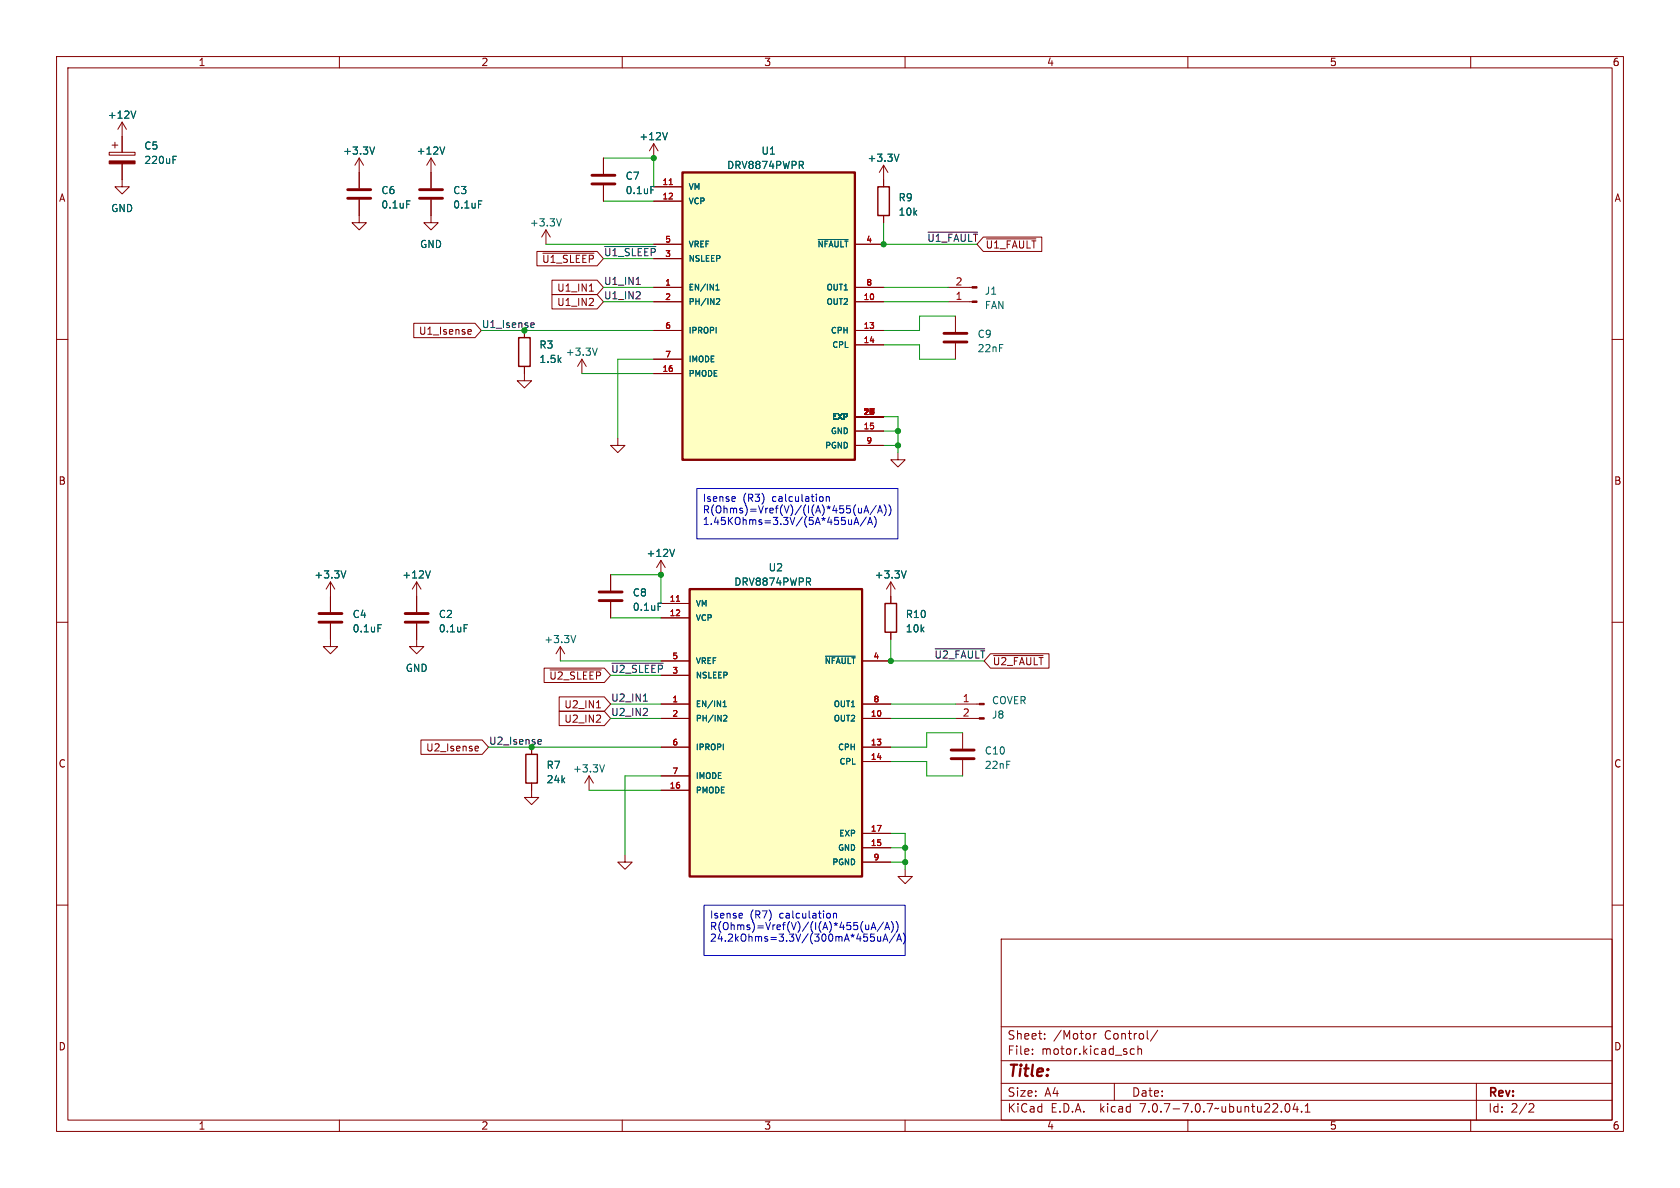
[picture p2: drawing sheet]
<svg xmlns="http://www.w3.org/2000/svg" width="297mm" height="210mm" viewBox="0 0 297 210" stroke-linecap="round" stroke-linejoin="round" font-family="sans-serif">
<g fill="none" stroke="#840000" stroke-width=".18">
<path d="M10 10h277v190h-277zM12 12h273v186h-273zM60 10v2M110 10v2M160 10v2M210 10v2M260 10v2M19.3 26.9h4.6v.5h-4.6zM19.8 25.7h1M20.3 25.1v1.1M21.6 29v4h1.3l-1.3 1.3-1.3-1.3h1.3M21.6 21.6l-.8 1.3"/>
<path d="M21.6 21.6v5.3M21.6 21.6l.8 1.3M63.5 35.3v4.1h1.3l-1.3 1.2-1.3-1.2h1.3M63.5 27.9v5.4M63.5 27.9l-.8 1.3M63.5 27.9l.8 1.3M76.2 35.3v4.1h1.3l-1.3 1.2-1.3-1.2h1.3M76.2 27.9v5.4M76.2 27.9l-.8 1.3M76.2 27.9l.8 1.3M106.7 27.9v2.8M106.7 32.8v2.8"/>
<path d="M115.6 25.4l-.8 1.3M115.6 25.4v2.5M115.6 25.4l.7 1.3M115.6 33h5M115.6 35.6h5M156.2 29.2v3.8M156.2 38.1v1.3M156.2 29.2l-.8 1.3M156.2 29.2l.8 1.3M10 60h2M73.1 57.1h10.9l1.1 1.3-1.1 1.3h-10.9zM82.9 58.2l.4 .1v.2l-.6 .2"/>
<path d="M83.3 59l-.4 .1M92.7 58.4v1.3M94.9 44.4h10.7l1.1 1.3-1.1 1.3h-10.7zM96 44.8h9M96.5 40.6l-.7 1.3M96.5 40.6v2.6M96.5 40.6l.8 1.3M97.6 49.5h8l1.1 1.3-1.1 1.3h-8zM97.6 52.1h8l1.1 1.2-1.1 1.3h-8zM104.2 51.5h.7M115.6 50.8h5M115.6 53.3h5"/>
<path d="M115.6 58.4h5M115.6 45.7h5M115.6 43.2h5M151.1 50.8h5.1M151.1 53.3h5.1M151.1 58.4h5.1M151.1 43.2h5.1M167.6 50.8h4.3M167.6 53.3h4.3M168.9 55.9v2.8M173.8 41.9h10.4v2.6h-10.4l-1.1-1.3zM174.4 42.2h8.7"/>
<path d="M285 60h2M92.7 64.8v2.5h1.3l-1.3 1.3-1.3-1.3h1.3M102.9 63.5l-.8 1.3M102.9 63.5v2.5M102.9 63.5l.7 1.3M109.2 77.5v1.2h1.3l-1.3 1.3-1.3-1.3h1.3M115.6 66h5M115.6 63.5h5M151.1 61h5.1M151.1 76.2h5.1M151.1 73.7h5.1M151.1 78.7h5.1"/>
<path d="M168.9 60.7v2.8M116.8 99.1l-.7 1.2M116.8 99.1v2.5M116.8 99.1l.8 1.2M158.7 80v1.3h1.3l-1.3 1.3-1.2-1.3h1.2M10 110h2M58.4 110.2v4.1h1.3l-1.3 1.3-1.3-1.3h1.3M58.4 102.9v5.3M58.4 102.9l-.7 1.2M58.4 102.9l.8 1.2M73.7 110.2v4.1h1.2l-1.2 1.3-1.3-1.3h1.3M73.7 102.9v5.3"/>
<path d="M73.7 102.9l-.8 1.2M73.7 102.9l.7 1.2M96.2 118.1h10.6l1.1 1.3-1.1 1.3h-10.6zM97.2 118.4h9.1M99.1 114.3l-.8 1.3M99.1 114.3v2.5M99.1 114.3l.7 1.3M107.9 101.6v2.8M107.9 106.4v2.8M116.8 106.7h5.1M116.8 109.2h5.1M116.8 119.4h5.1"/>
<path d="M116.8 116.8h5.1M152.4 116.8h5.1M157.5 102.9l-.8 1.2M157.5 102.9v3.8M157.5 111.8v1.2M157.5 102.9l.7 1.2M175.1 115.6h10.3v2.5h-10.3l-1.1-1.3zM175.6 115.9h8.8M285 110h2M74.4 130.8h10.8l1.2 1.3-1.2 1.3h-10.8zM84.2 131.9l.3 .1 .1 .2-.6 .1M84.5 132.7l-.3 .1"/>
<path d="M94 138.4v2.6h1.2l-1.2 1.2-1.3-1.2h1.3M94 132.1v1.3M98.9 123.2h7.9l1.1 1.3-1.1 1.2h-7.9zM98.9 125.7h7.9l1.1 1.3-1.1 1.3h-7.9zM104.1 137.2l-.7 1.2M104.1 137.2v2.5M104.1 137.2l.8 1.2M105.5 125.1h.7M116.8 127h5.1M116.8 124.5h5.1M116.8 132.1h5.1M116.8 139.7h5.1"/>
<path d="M116.8 137.2h5.1M152.4 127h5.1M152.4 124.5h5.1M152.4 132.1h5.1M152.4 134.6h5.1M168.9 127h4.2M168.9 124.5h4.2M170.2 129.5v2.8M170.2 134.4v2.8M10 160h2M110.5 151.1v1.3h1.3l-1.3 1.3-1.3-1.3h1.3M152.4 149.9h5.1"/>
<path d="M152.4 147.3h5.1M152.4 152.4h5.1M160 153.7v1.2h1.3l-1.3 1.3-1.3-1.3h1.3M285 160h2M177 166h108v32h-108zM60 198v2M110 198v2M160 198v2M177 194.5h108M177 191.5h108M177 187.5h108M177 181.5h108"/>
<path d="M182.5 186.3v.1M182.5 185.5v.1M184.7 183.6v.1M184.7 182.8v.1M193.4 182.7v1M193.8 182.7l-.3 .1-.1 .2M197 191.5v3M199.9 186.3l.2 .1 .4-.1M200.5 185.5l-.4-.1-.2 .1M201.2 185.5l.2-.1 .3 .1 .1 .9M201.2 184.9v1.5M204.7 182.1l-1.3 2"/>
<path d="M210 198v2M227.3 195.2l.2-.1a.81 .81 0 0 1 .6 .6 .81 .81 0 0 1-.3 .8l-.1 .1a.81 .81 0 0 1-.4-1.4zM229 195l-.4 1.1h.9M229.3 195.6v1M230.1 196.5v.1M230.7 196.6h.9M230.7 195.5l.5-.4v1.5M260 198v2M261 191.5v6.5M270.5 195.1l.5 .1 .2 .3-1 1.1h1"/>
</g>
<g fill="none" stroke="#006464" stroke-width=".18">
<path d="M24 19.6l-.4 1.3M30.6 28.2h.4M30.6 27.6h.6M66.2 26l-.4 1.2M71.9 35.5h.6M78.6 26l-.4 1.2M84.6 35.5h.6M99.2 38.7l-.4 1.2M115.1 33h.6M118 23.4l-.4 1.3M141.6 29.2l.4 .6M141.9 28.6l.1 .2-.1 .3"/>
<path d="M158.9 27.2l-.4 1.3M126.6 51.3h.5M126.6 50.5l.2-.3v1.1M126.7 52.9l.3-.1 .2 .3-.6 .7h.6M144.6 42.3h5.3M105.6 61.5l-.4 1.3M119.3 97.1l-.5 1.3M61.1 100.9l-.4 1.3M66.8 110.4h.6M76.1 100.9l-.4 1.3M82.1 110.4h.6M101.8 112.3l-.4 1.3"/>
<path d="M116.3 106.6h.7M142.9 102.8l.4 .6M143.2 102.2l.1 .2-.1 .4M145.9 116h5.3M160.2 100.9l-.4 1.3M106.9 135.2l-.5 1.3M127.8 124.9h.6M127.8 124.2l.3-.3v1M127.9 126.5l.4-.1 .2 .3-.6 .8h.6"/>
</g>
<g fill="none" stroke="#840000" stroke-width=".51">
<path d="M61.5 35.1h4M61.5 33.5h4M74.2 35.1h4M74.2 33.5h4M104.6 32.5h4.1M104.6 31h4.1M166.9 58.9h4M166.9 60.5h4M56.4 110h4.1M56.4 108.5h4.1M71.6 110h4.1M71.6 108.5h4.1"/>
<path d="M105.9 106.2h4.1M105.9 104.6h4.1M168.1 134.1h4.1M168.1 132.6h4.1"/>
</g>
<g fill="#840000" stroke="#840000" stroke-width=".18">
<path d="M173.1 126.9h.9v.2h-.9z"/>
<path d="M173.1 124.3h.9v.3h-.9z"/>
<path d="M19.3 28.4h4.6v.6h-4.6z"/>
<path d="M171.9 50.7h.8v.2h-.8z"/>
<path d="M171.9 53.2h.8v.3h-.8z"/>
</g>
<path d="M155.2 33h2v5.1h-2zM91.7 59.7h2v5.1h-2zM156.5 106.7h2v5.1h-2zM93 133.4h2v5h-2z" fill="none" stroke="#840000" stroke-width=".25"/>
<g fill="#ffffc2" stroke="#ffffc2" stroke-width=".18">
<path d="M120.6 30.5h30.5v50.8h-30.5z"/>
<path d="M121.9 104.1h30.5v50.8h-30.5z"/>
</g>
<path d="M120.6 30.5h30.5v50.8h-30.5zM121.9 104.1h30.5v50.8h-30.5z" fill="none" stroke="#840000" stroke-width=".41"/>
<path d="M118.3 32.6h.6M119.6 106.3h.6" fill="none" stroke="#a90000" stroke-width=".18"/>
<path d="M94 57.1h.4v.3l-.6 .1M94.4 57.8l-.4 .1M106.9 43.6h9.1M112.5 50.3h.7M164.1 41h8.7M108.2 117.2h9M165.3 114.7h8.8M95.3 130.7l.4 .1v.2l-.6 .1M95.7 131.5l-.4 .1M113.7 123.9h.8" fill="none" stroke="#0f0f0f" stroke-width=".18"/>
<g fill="none" stroke="#0000c2" stroke-width=".18">
<path d="M123.2 86.4h35.5v8.9h-35.5zM129.8 87.8l.2 .3-.6 .1M129.9 88.6h-.1M145.5 87.9v.6M146.1 87.8v.8M146.1 87.9l.2-.1h.3v.8M150 91.9l.1 .8h.3l.1-.1M150.5 91.9v.8M151 92.7l.4-1.2 .4 1.2M151.1 92.4h.6M151.8 89.8v.8l.3 .1 .2-.1M152.3 89.8v.9"/>
<path d="M152.7 90.7l.5-1.3 .4 1.3M152.8 90.3h.7M153.2 91.4l-1.1 1.6M153.4 92.7l.4-1.2 .4 1.2M153.5 92.4h.6M154.5 91.3a1.46 1.46 0 0 1 0 1.9M154.9 89.3l-1.1 1.7M155.1 90.7l.5-1.3 .4 1.3M155.3 90.3h.6M156.3 89.2a1.46 1.46 0 0 1 0 2M157.1 89.2a1.46 1.46 0 0 1 0 2M124.5 160h35.5v8.9h-35.5z"/>
<path d="M131.1 161.4l.2 .4-.6 .1M131.2 162.2l-.1 .1M146.7 161.6v.6M147.3 161.4v.9M147.3 161.6l.2-.2 .3 .1 .1 .8M153 163.5l.1 .8h.3l.2-.1M153.6 163.5v.8M153.9 165.1h.6M154 164.3l.4-1.2 .4 1.2M154.1 164h.6M154.4 165.6l.2 .2v.3l-.2 .3M155.1 165.5l.1 .8 .3 .1 .2-.1"/>
<path d="M155.7 165.5v.9M156.1 166.4l.4-1.3 .5 1.3M156.2 163l-1.1 1.6M156.2 166h.6M156.4 164.3l.4-1.2 .5 1.2M156.5 164h.6M157.6 162.9a1.46 1.46 0 0 1 0 1.9M158.3 165.1l-1.1 1.6M158.4 162.9a1.46 1.46 0 0 1 0 1.9M158.5 166.4l.5-1.3 .4 1.3M158.7 166h.6M159.7 164.9a1.46 1.46 0 0 1 0 2"/>
</g>
<g fill="none" stroke="#009600" stroke-width=".18">
<path d="M106.7 35.6h8.9M106.7 27.9h8.9v5.1M156.2 39.4v3.8h16.5M85.1 58.4h30.5M96.5 43.2h19.1M106.7 45.7h8.9M106.7 50.8h8.9M106.7 53.3h8.9M156.2 50.8h11.4M156.2 53.3h11.4M168.9 55.9h-6.3v2.5h-6.4M102.9 66h12.7"/>
<path d="M115.6 63.5h-6.4v14M156.2 61h6.4v2.5h6.3M156.2 76.2h2.5M156.2 73.7h2.5v6.3M156.2 78.7h2.5M99.1 116.8h17.7M107.9 119.4h8.9M107.9 101.6h8.9v5.1M107.9 109.2h8.9M157.5 113v3.8h16.5M86.4 132.1h30.4M104.1 139.7h12.7"/>
<path d="M107.9 127h8.9M107.9 124.5h8.9M116.8 137.2h-6.3v13.9M157.5 134.6h6.3v2.6h6.4M157.5 127h11.4M157.5 124.5h11.4M170.2 129.5h-6.4v2.6h-6.3M157.5 152.4h2.5M157.5 147.3h2.5v6.4M157.5 149.9h2.5"/>
</g>
<g fill="#009600" stroke="#009600" stroke-width=".18">
<circle cx="158.7" cy="76.2" r=".46"/>
<circle cx="158.7" cy="78.7" r=".46"/>
<circle cx="156.2" cy="43.2" r=".46"/>
<circle cx="160" cy="149.9" r=".46"/>
<circle cx="160" cy="152.4" r=".46"/>
<circle cx="157.5" cy="116.8" r=".46"/>
<circle cx="115.6" cy="27.9" r=".46"/>
<circle cx="116.8" cy="101.6" r=".46"/>
</g>
<text font-size="2.8" fill="#840000" x="178" y="190.9">Title:</text>
<g font-size="2.1" fill="#840000">
<text x="178" y="184">Sheet:</text>
<text x="186.2" y="184">/Motor</text>
<text x="195.3" y="184">Control/</text>
<text x="178" y="186.7">File:</text>
<text x="184.1" y="186.7">motor.kicad_sch</text>
<text x="178" y="196.9">KiCad</text>
<text x="178" y="194.1">Size:</text>
<text x="184.7" y="194.1">A4</text>
<text x="185.7" y="196.9">E.D.A.</text>
<text x="194.6" y="196.9">kicad</text>
<text x="200" y="194.1">Date:</text>
<text x="201.8" y="196.9">7.0.7-7.0.7~ubuntu22.04.1</text>
<text x="263" y="194.3">Rev:</text>
<text x="263" y="196.9">Id:</text>
<text x="267.1" y="196.9">2/2</text>
</g>
<g font-size="1.8" fill="#840000">
<text x="35" y="11.9">1</text>
<text x="85" y="11.9">2</text>
<text x="135" y="11.9">3</text>
<text x="185" y="11.9">4</text>
<text x="235" y="11.9">5</text>
<text x="285" y="11.9">6</text>
<text x="10.3" y="35.9">A</text>
<text x="285.3" y="35.9">A</text>
<text x="174.1" y="44.1">~{U1_FAULT}</text>
<text x="98.4" y="51.8">U1_IN1</text>
<text x="74" y="59.4">U1_Isense</text>
<text x="98.4" y="54.3">U1_IN2</text>
<text x="10.3" y="85.9">B</text>
<text x="285.3" y="85.9">B</text>
<text x="175.4" y="117.8">~{U2_FAULT}</text>
<text x="97" y="120.3">~{U2_SLEEP}</text>
<text x="99.7" y="125.4">U2_IN1</text>
<text x="99.7" y="128">U2_IN2</text>
<text x="10.3" y="135.9">C</text>
<text x="75.2" y="133">U2_Isense</text>
<text x="285.3" y="135.9">C</text>
<text x="10.3" y="185.9">D</text>
<text x="285.3" y="185.9">D</text>
<text x="35" y="199.9">1</text>
<text x="85" y="199.9">2</text>
<text x="135" y="199.9">3</text>
<text x="185" y="199.9">4</text>
<text x="235" y="199.9">5</text>
<text x="285" y="199.9">6</text>
</g>
<g font-size="1.8" fill="#006464">
<text x="18.9" y="21.2">+12V</text>
<text x="25.4" y="26.6">C5</text>
<text x="25.4" y="29.2">220uF</text>
<text x="60.6" y="27.5">+3.3V</text>
<text x="73.6" y="27.5">+12V</text>
<text x="112.9" y="25">+12V</text>
<text x="134.5" y="27.5">U1</text>
<text x="153.3" y="28.8">+3.3V</text>
<text x="67.3" y="34.5">C6</text>
<text x="80" y="34.5">C3</text>
<text x="110.5" y="32">C7</text>
<text x="110.5" y="34.5">0.1uF</text>
<text x="128.4" y="30.1">DRV8874PWPR</text>
<text x="158.8" y="35.8">R9</text>
<text x="19.6" y="37.7">GND</text>
<text x="67.3" y="37.1">0.1uF</text>
<text x="80" y="37.1">0.1uF</text>
<text x="93.6" y="40.2">+3.3V</text>
<text x="158.8" y="38.3">10k</text>
<text x="74.2" y="44">GND</text>
<text x="174" y="52.3">J1</text>
<text x="172.7" y="59.9">C9</text>
<text x="174" y="54.8">FAN</text>
<text x="95.3" y="61.8">R3</text>
<text x="95.3" y="64.4">1.5k</text>
<text x="99.9" y="63.1">+3.3V</text>
<text x="172.7" y="62.5">22nF</text>
<text x="114.2" y="98.7">+12V</text>
<text x="135.8" y="101.2">U2</text>
<text x="55.5" y="102.5">+3.3V</text>
<text x="71" y="102.5">+12V</text>
<text x="111.8" y="105.6">C8</text>
<text x="129.7" y="103.7">DRV8874PWPR</text>
<text x="154.5" y="102.5">+3.3V</text>
<text x="62.2" y="109.4">C4</text>
<text x="62.2" y="112">0.1uF</text>
<text x="77.5" y="109.4">C2</text>
<text x="77.5" y="112">0.1uF</text>
<text x="96.1" y="113.9">+3.3V</text>
<text x="111.8" y="108.2">0.1uF</text>
<text x="160" y="112">10k</text>
<text x="160" y="109.4">R10</text>
<text x="71.6" y="119">GND</text>
<text x="175.3" y="124.7">COVER</text>
<text x="175.3" y="127.2">J8</text>
<text x="96.5" y="136.1">R7</text>
<text x="101.2" y="136.8">+3.3V</text>
<text x="174" y="133.6">C10</text>
<text x="174" y="136.1">22nF</text>
<text x="96.5" y="138.7">24k</text>
</g>
<g font-size="1.8" fill="#0f0f0f">
<text x="95.7" y="46.7">~{U1_SLEEP}</text>
<text x="106.7" y="45.4">~{U1_SLEEP}</text>
<text x="163.8" y="42.8">~{U1_FAULT}</text>
<text x="106.7" y="50.5">U1_IN1</text>
<text x="106.7" y="53">U1_IN2</text>
<text x="107.9" y="119">~{U2_SLEEP}</text>
<text x="165.1" y="116.5">~{U2_FAULT}</text>
<text x="107.9" y="124.1">U2_IN1</text>
<text x="107.9" y="126.7">U2_IN2</text>
</g>
<g font-size="1.8" fill="#a90000">
<text x="168.8" y="53.1">1</text>
<text x="168.8" y="50.5">2</text>
<text x="170.1" y="124.2">1</text>
<text x="170.1" y="126.7">2</text>
</g>
<g font-size="1.8" fill="#009600">
<text x="85.1" y="58.1">U1_Isense</text>
<text x="86.4" y="131.7">U2_Isense</text>
</g>
<g font-size="1.8" fill="#0000c2">
<text x="124.1" y="89">Isense</text>
<text x="131.3" y="89">(R3)</text>
<text x="136.6" y="89">calculation</text>
<text x="124.1" y="91.1">R(Ohms)=Vref(V)/(I(A)*455(uA/A))</text>
<text x="124.1" y="93.1">1.45KOhms=3.3V/(5A*455uA/A)</text>
<text x="125.4" y="162.7">Isense</text>
<text x="125.4" y="164.7">R(Ohms)=Vref(V)/(I(A)*455(uA/A))</text>
<text x="125.4" y="166.8">24.2kOhms=3.3V/(300mA*455uA/A)</text>
<text x="132.6" y="162.7">(R7)</text>
<text x="137.9" y="162.7">calculation</text>
</g>
<g font-size="1.4" fill="#a90000">
<text x="117" y="32.8">11</text>
<text x="117" y="35.3">12</text>
<text x="117.5" y="45.5">3</text>
<text x="117.5" y="42.9">5</text>
<text x="153.1" y="42.9">4</text>
<text x="117.5" y="50.5">1</text>
<text x="117.5" y="53.1">2</text>
<text x="152.6" y="53.1">10</text>
<text x="153.1" y="50.5">8</text>
<text x="117.5" y="58.2">6</text>
<text x="152.6" y="58.2">13</text>
<text x="117" y="65.8">16</text>
<text x="117.5" y="63.2">7</text>
<text x="152.6" y="60.7">14</text>
<text x="152.6" y="75.9">15</text>
<text x="152.6" y="73.4">17</text>
<text x="153.4" y="73.4">1</text>
<text x="153.4" y="73.4">2</text>
<text x="153.1" y="78.5">9</text>
<text x="118.3" y="106.4">11</text>
<text x="118.3" y="109">12</text>
<text x="118.8" y="119.1">3</text>
<text x="118.8" y="116.6">5</text>
<text x="154.3" y="116.6">4</text>
<text x="118.8" y="124.2">1</text>
<text x="154.3" y="124.2">8</text>
<text x="118.8" y="126.7">2</text>
<text x="118.8" y="131.8">6</text>
<text x="153.8" y="126.7">10</text>
<text x="153.8" y="131.8">13</text>
<text x="118.8" y="136.9">7</text>
<text x="153.8" y="134.4">14</text>
<text x="118.3" y="139.4">16</text>
<text x="153.8" y="149.6">15</text>
<text x="153.8" y="147.1">17</text>
<text x="154.3" y="152.1">9</text>
</g>
<g font-size="1.4" fill="#006464">
<text x="121.7" y="33.8">VM</text>
<text x="121.7" y="36.3">VCP</text>
<text x="121.7" y="46.5">NSLEEP</text>
<text x="121.7" y="43.9">VREF</text>
<text x="144.4" y="43.9">~{NFAULT}</text>
<text x="121.7" y="51.5">EN/IN1</text>
<text x="146" y="51.5">OUT1</text>
<text x="121.7" y="54.1">PH/IN2</text>
<text x="121.7" y="59.2">IPROPI</text>
<text x="146" y="54.1">OUT2</text>
<text x="146.8" y="59.2">CPH</text>
<text x="121.7" y="64.2">IMODE</text>
<text x="147" y="61.7">CPL</text>
<text x="121.7" y="66.8">PMODE</text>
<text x="146.8" y="76.9">GND</text>
<text x="147" y="74.4">EXP</text>
<text x="145.7" y="79.5">PGND</text>
<text x="122.9" y="107.4">VM</text>
<text x="122.9" y="110">VCP</text>
<text x="122.9" y="117.6">VREF</text>
<text x="145.7" y="117.6">~{NFAULT}</text>
<text x="122.9" y="125.2">EN/IN1</text>
<text x="122.9" y="120.1">NSLEEP</text>
<text x="147.3" y="125.2">OUT1</text>
<text x="122.9" y="127.7">PH/IN2</text>
<text x="147.3" y="127.7">OUT2</text>
<text x="122.9" y="132.8">IPROPI</text>
<text x="122.9" y="137.9">IMODE</text>
<text x="148" y="132.8">CPH</text>
<text x="148.3" y="135.4">CPL</text>
<text x="122.9" y="140.4">PMODE</text>
<text x="148.2" y="148.1">EXP</text>
<text x="147" y="153.1">PGND</text>
<text x="148" y="150.6">GND</text>
</g>
</svg>
